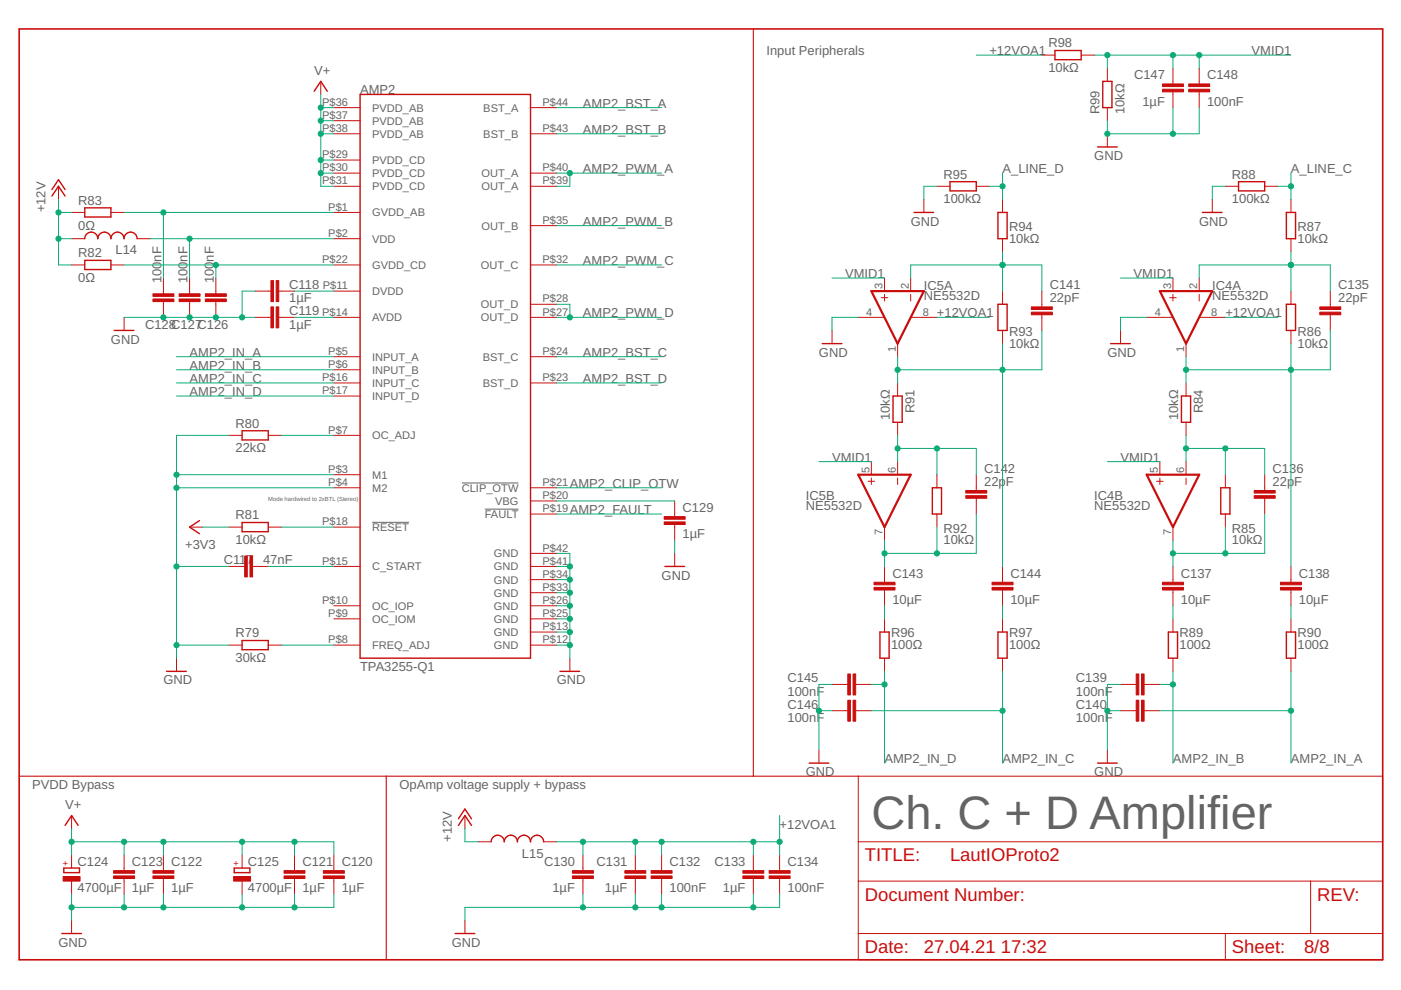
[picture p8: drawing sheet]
<svg xmlns="http://www.w3.org/2000/svg" width="297mm" height="210mm" viewBox="0 0 297 210" stroke-linecap="round" stroke-linejoin="round" font-family="sans-serif">
<path d="M78.9 110.7h7.8M97.9 102.4h12M102.8 107.9h7.1" fill="none" stroke="#646464" stroke-width=".21"/>
<path d="M159.7 6.1v158.5M4.1 164.6h177.9M81.9 164.6v38.9" fill="none" stroke="#c90d0c" stroke-width=".23"/>
<path d="M4.1 6.1h289.1v197.4h-289.1z" fill="none" stroke="#c90d0c" stroke-width=".34"/>
<g fill="none" stroke="#c90d0c" stroke-width=".21">
<path d="M68 17.3v2.7M220.9 11.7h2.8M229.2 11.7h2.8M234.8 14.5v2.8M248.7 14.5v3.3M248.7 19.5v3.3M254.3 14.5v3.3M254.3 19.5v3.3M12.4 39.5v2.8M70.8 22.8h5.5M70.8 25.6h5.5M70.8 28.4h5.5"/>
<path d="M70.8 33.9h5.5M70.8 36.7h5.5M70.8 39.5h5.5M112.5 22.8h5.5M112.5 28.4h5.5M112.5 36.7h5.5M112.5 39.5h5.5M198.6 39.5h2.8M207 39.5h2.8M234.8 22.8v2.8M234.8 28.4v2.8M259.8 39.5h2.8"/>
<path d="M268.1 39.5h2.8M15.2 45h2.8M15.2 50.6h2.8M15.2 56.2h2.8M23.5 45h2.8M23.5 56.2h2.8M29.1 50.6h2.8M34.6 58.9v3.4M40.2 58.9v3.4M45.8 58.9v3.4M70.8 45h5.5M70.8 50.6h5.5"/>
<path d="M70.8 56.2h5.5M112.5 56.2h5.5M112.5 47.8h5.5M187.5 58.9v2.8M193.1 58.9v2.8M195.9 42.3v2.7M212.6 42.3v2.7M212.6 50.6v2.8M248.7 58.9v2.8M254.3 58.9v2.8M257 42.3v2.7M273.7 42.3v2.7"/>
<path d="M273.7 50.6v2.8M26.3 67.3v2.8M34.6 63.9v3.4M40.2 63.9v3.4M45.8 63.9v3.4M54.1 61.7h3.3M54.1 67.3h3.3M59.1 61.7h3.3M59.1 67.3h3.3M70.8 61.7h5.5M70.8 67.3h5.5M70.8 75.6h5.5"/>
<path d="M70.8 78.4h5.5M112.5 67.3h5.5M112.5 75.6h5.5M112.5 64.5h5.5M176.4 70.1v2.8M182 67.3h5.5M186.8 63.1h1.4M187.5 62.4v1.4M190.3 72.9v2.7M193.1 67.3h5.5M193.1 62.4v1.4M212.6 61.7v2.8"/>
<path d="M212.6 70.1v2.8M220.9 61.7v3.4M220.9 66.7v3.4M237.6 70.1v2.8M243.1 67.3h5.6M248 63.1h1.4M248.7 62.4v1.4M251.5 72.9v2.7M254.3 67.3h5.5M254.3 62.4v1.4M273.7 61.7v2.8M273.7 70.1v2.8"/>
<path d="M282 61.7v3.4M282 66.7v3.4M48.5 92.3h2.8M56.9 92.3h2.8M70.8 81.2h5.5M70.8 84h5.5M70.8 92.3h5.5M112.5 81.2h5.5M184.7 97.9v2.7M190.3 81.2v2.8M190.3 89.5v2.8M190.3 97.9v2.7"/>
<path d="M245.9 97.9v2.7M251.5 81.2v2.8M251.5 89.5v2.8M251.5 97.9v2.7M40.2 111.8h2.8M48.5 111.8h2.8M56.9 111.8h2.8M70.8 100.6h5.5M70.8 103.4h5.5M70.8 111.8h5.5M112.5 103.4h5.5M112.5 117.3h5.5"/>
<path d="M112.5 109h5.5M112.5 106.2h5.5M143 106.2v3.3M143 111.2v3.4M143 117.3v2.8M184.1 102h1.3M184.7 101.3v1.4M187.5 111.8v2.8M190.3 101.3v1.4M198.6 100.6v2.8M198.6 109v2.8M207 100.6v3.4"/>
<path d="M207 105.6v3.4M245.2 102h1.4M245.9 101.3v1.4M248.7 111.8v2.8M251.5 101.3v1.4M259.8 100.6v2.8M259.8 109v2.8M268.1 100.6v3.4M268.1 105.6v3.4M37.4 139.6v2.7M48.5 120.1h3.4M48.5 136.8h2.8"/>
<path d="M53.6 120.1h3.3M56.9 136.8h2.8M70.8 120.1h5.5M70.8 128.4h5.5M70.8 131.2h5.5M70.8 136.8h5.5M112.5 120.1h5.5M112.5 128.4h5.5M112.5 131.2h5.5M112.5 136.8h5.5M112.5 134h5.5M112.5 125.7h5.5"/>
<path d="M112.5 122.9h5.5M120.8 139.6v2.7M187.5 120.1v3.3M187.5 125.1v3.3M187.5 131.2v2.8M187.5 139.6v2.7M212.6 120.1v3.3M212.6 125.1v3.3M212.6 131.2v2.8M212.6 139.6v2.7M248.7 120.1v3.3M248.7 125.1v3.3"/>
<path d="M248.7 131.2v2.8M248.7 139.6v2.7M273.7 120.1v3.3M273.7 125.1v3.3M273.7 131.2v2.8M273.7 139.6v2.7M173.6 159v2.8M176.4 145.1h3.3M176.4 150.7h3.3M181.4 145.1h3.3M181.4 150.7h3.3M234.8 159v2.8"/>
<path d="M237.6 145.1h3.3M237.6 150.7h3.3M242.6 145.1h3.3M242.6 150.7h3.3M15.2 172.9v2.8M98.6 172.9v2.8M101.4 178.5h2.7M115.3 178.5h2.7M182 164.6h111.2v38.9h-111.2zM182 178.5h111.2M15.2 181.3v2.7M15.2 186.8v2.8"/>
<path d="M15.2 195.2v2.7M26.3 181.3v3.3M26.3 186.3v3.3M34.6 181.3v3.3M34.6 186.3v3.3M51.3 181.3v2.7M51.3 186.8v2.8M62.4 181.3v3.3M62.4 186.3v3.3M70.8 181.3v3.3M70.8 186.3v3.3M98.6 195.2v2.7"/>
<path d="M123.6 181.3v3.3M123.6 186.3v3.3M134.7 181.3v3.3M134.7 186.3v3.3M140.3 181.3v3.3M140.3 186.3v3.3M159.7 181.3v3.3M159.7 186.3v3.3M165.3 181.3v3.3M165.3 186.3v3.3M182 186.8h111.2M182 197.9h111.2"/>
<path d="M259.8 197.9v5.6M277.9 186.8v11.1"/>
</g>
<g fill="none" stroke="#c90d0c" stroke-width=".3">
<path d="M66.6 19.3l1.4-2 1.4 2M223.7 10.7h5.5v2h-5.5zM233.8 17.3h2v5.5h-2zM76.3 20h36.2v119.6h-36.2zM201.4 38.5h5.6v2h-5.6zM232.7 31.2h4.2M262.6 38.5h5.5v2h-5.5zM11 41.6l1.4-2.1 1.4 2.1M11 40.2l1.4-2.1 1.4 2.1M18 50.6a1.39 1.39 0 0 1 1.4-1.4 1.39 1.39 0 0 1 1.3 1.4 1.39 1.39 0 0 1 1.4-1.4 1.39 1.39 0 0 1 1.4 1.4 1.4 1.4 0 0 1 1.4-1.4 1.4 1.4 0 0 1 1.4 1.4 1.39 1.39 0 0 1 1.4-1.4 1.39 1.39 0 0 1 1.4 1.4M18 55.2h5.5v1.9h-5.5zM18 44.1h5.5v1.9h-5.5z"/>
<path d="M193.8 45h4.2M211.6 45h1.9v5.6h-1.9zM254.9 45h4.2M272.7 45h2v5.6h-2zM24.2 70.1h4.2M174.3 72.9h4.2M211.6 64.5h1.9v5.6h-1.9zM235.5 72.9h4.1M272.7 64.5h2v5.6h-2zM51.3 91.3h5.6v2h-5.6zM189.3 84h2v5.5h-2zM250.5 84h1.9v5.5h-1.9z"/>
<path d="M42.3 110.4l-2.1 1.4 2.1 1.4M51.3 110.8h5.6v1.9h-5.6zM197.7 103.4h1.9v5.6h-1.9zM258.8 103.4h2v5.6h-2zM51.3 135.8h5.6v2h-5.6zM141 120.1h4.1M186.6 134h1.9v5.6h-1.9zM211.6 134h1.9v5.6h-1.9zM247.7 134h2v5.6h-2zM272.7 134h2v5.6h-2zM35.3 142.3h4.2M118.7 142.3h4.2"/>
<path d="M13.8 175l1.4-2.1 1.4 2.1M97.2 175l1.4-2.1 1.4 2.1M97.2 173.6l1.4-2.1 1.4 2.1M104.1 178.5a1.39 1.39 0 0 1 1.4-1.4 1.39 1.39 0 0 1 1.4 1.4 1.4 1.4 0 0 1 1.4-1.4 1.4 1.4 0 0 1 1.4 1.4 1.39 1.39 0 0 1 1.4-1.4 1.39 1.39 0 0 1 1.4 1.4 1.39 1.39 0 0 1 1.4-1.4 1.39 1.39 0 0 1 1.4 1.4M171.6 161.8h4.1M232.7 161.8h4.2M13.1 197.9h4.2M13.5 184h3.3v1h-3.3zM49.7 184h3.3v1h-3.3zM96.5 197.9h4.2"/>
</g>
<g fill="#c90d0c" stroke="#c90d0c" stroke-width=".21">
<path d="M53 117.9h.6v4.4h-.6z"/>
<path d="M51.9 117.9h.5v4.4h-.5z"/>
<path d="M57.4 59.5h.6v4.4h-.6z"/>
<path d="M58.5 59.5h.6v4.4h-.6z"/>
<path d="M57.4 65.1h.6v4.4h-.6z"/>
<path d="M58.5 65.1h.6v4.4h-.6z"/>
<path d="M68.6 185.7h4.4v.6h-4.4z"/>
<path d="M68.6 184.6h4.4v.5h-4.4z"/>
<path d="M60.2 185.7h4.5v.6h-4.5z"/>
<path d="M60.2 184.6h4.5v.5h-4.5z"/>
<path d="M32.4 185.7h4.5v.6h-4.5z"/>
<path d="M32.4 184.6h4.5v.5h-4.5z"/>
<path d="M24.1 185.7h4.4v.6h-4.4z"/>
<path d="M24.1 184.6h4.4v.5h-4.4z"/>
<path d="M13.4 185.8h3.6v1h-3.6z"/>
<path d="M49.5 185.8h3.6v1h-3.6z"/>
<path d="M43.5 63.4h4.5v.5h-4.5z"/>
<path d="M43.5 62.3h4.5v.5h-4.5z"/>
<path d="M38 63.4h4.4v.5h-4.4z"/>
<path d="M38 62.3h4.4v.5h-4.4z"/>
<path d="M32.4 63.4h4.5v.5h-4.5z"/>
<path d="M32.4 62.3h4.5v.5h-4.5z"/>
<path d="M140.8 110.7h4.5v.5h-4.5z"/>
<path d="M140.8 109.5h4.5v.6h-4.5z"/>
<path d="M121.4 185.7h4.4v.6h-4.4z"/>
<path d="M121.4 184.6h4.4v.5h-4.4z"/>
<path d="M132.5 185.7h4.4v.6h-4.4z"/>
<path d="M132.5 184.6h4.4v.5h-4.4z"/>
<path d="M138 185.7h4.5v.6h-4.5z"/>
<path d="M138 184.6h4.5v.5h-4.5z"/>
<path d="M157.5 185.7h4.4v.6h-4.4z"/>
<path d="M157.5 184.6h4.4v.5h-4.4z"/>
<path d="M163.1 185.7h4.4v.6h-4.4z"/>
<path d="M163.1 184.6h4.4v.5h-4.4z"/>
<path d="M279.8 66.2h4.5v.5h-4.5z"/>
<path d="M279.8 65.1h4.5v.5h-4.5z"/>
<path d="M265.9 105.1h4.5v.5h-4.5z"/>
<path d="M265.9 104h4.5v.5h-4.5z"/>
<path d="M246.5 124.5h4.4v.6h-4.4z"/>
<path d="M246.5 123.4h4.4v.6h-4.4z"/>
<path d="M271.5 124.5h4.4v.6h-4.4z"/>
<path d="M271.5 123.4h4.4v.6h-4.4z"/>
<path d="M242 142.9h.6v4.4h-.6z"/>
<path d="M240.9 142.9h.5v4.4h-.5z"/>
<path d="M242 148.5h.6v4.4h-.6z"/>
<path d="M240.9 148.5h.5v4.4h-.5z"/>
<path d="M218.7 66.2h4.4v.5h-4.4z"/>
<path d="M218.7 65.1h4.4v.5h-4.4z"/>
<path d="M204.8 105.1h4.4v.5h-4.4z"/>
<path d="M204.8 104h4.4v.5h-4.4z"/>
<path d="M185.3 124.5h4.5v.6h-4.5z"/>
<path d="M185.3 123.4h4.5v.6h-4.5z"/>
<path d="M210.3 124.5h4.5v.6h-4.5z"/>
<path d="M210.3 123.4h4.5v.6h-4.5z"/>
<path d="M180.9 142.9h.5v4.4h-.5z"/>
<path d="M179.7 142.9h.6v4.4h-.6z"/>
<path d="M180.9 148.5h.5v4.4h-.5z"/>
<path d="M179.7 148.5h.6v4.4h-.6z"/>
<path d="M246.5 18.9h4.4v.6h-4.4z"/>
<path d="M246.5 17.8h4.4v.6h-4.4z"/>
<path d="M252 18.9h4.5v.6h-4.5z"/>
<path d="M252 17.8h4.5v.6h-4.5z"/>
</g>
<path d="M184.7 61.7h11.2l-5.6 11.2zM245.9 61.7h11.1l-5.5 11.2zM182 100.6h11.1l-5.6 11.2zM243.1 100.6h11.2l-5.6 11.2z" fill="none" stroke="#c90d0c" stroke-width=".47"/>
<g fill="none" stroke="#0dab76" stroke-width=".21">
<path d="M207 11.7h13.9M232 11.7h41.7M234.8 11.7v2.8M248.7 11.7v2.8M254.3 11.7v2.8M68 20v19.5h2.8M68 28.4h2.8M68 36.7h2.8M68 33.9h2.8M68 25.6h2.8M68 22.8h2.8M118 28.4h22.3"/>
<path d="M118 36.7h22.3M118 22.8h22.3M120.8 36.7v2.8h-2.8M198.6 39.5h-2.7v2.8M209.8 39.5h2.8M212.6 36.7v5.6M248.7 22.8v5.6M254.3 22.8v5.6h-19.5v-2.8M259.8 39.5h-2.8v2.8M270.9 39.5h2.8M273.7 36.7v5.6M12.4 45h2.8"/>
<path d="M12.4 50.6h2.8M12.4 42.3v13.9h2.8M26.3 45h44.5M26.3 56.2h44.5M31.9 50.6h38.9M34.6 45v13.9M40.2 50.6v8.3M45.8 56.2v2.7M118 56.2h22.3M118 47.8h22.3M176.4 58.9h11.1M193.1 58.9v-2.7h27.8v5.5"/>
<path d="M212.6 53.4v8.3M237.6 58.9h11.1M254.3 58.9v-2.7h27.7v5.5M273.7 53.4v8.3M26.3 67.3h27.8M37.4 78.4h33.4M37.4 75.6h33.4M54.1 61.7h-2.8v5.6M62.4 67.3h8.4M62.4 61.7h8.4M118 64.5h2.8v2.8M118 67.3h22.3"/>
<path d="M118 75.6h22.3M182 67.3h-5.6v2.8M190.3 75.6v5.6M198.6 67.3h11.2M212.6 72.9v47.2M220.9 70.1v8.3h-30.6M243.1 67.3h-5.5v2.8M251.5 75.6v5.6M259.8 67.3h11.1M273.7 72.9v47.2M282 70.1v8.3h-30.5M37.4 81.2h33.4"/>
<path d="M37.4 84h33.4M48.5 92.3h-11.1v47.3M59.7 92.3h11.1M118 81.2h22.3M173.6 97.9h11.1M190.3 95.1h16.7v5.5M190.3 92.3v5.6M198.6 95.1v5.5M234.8 97.9h11.1M251.5 92.3v5.6M251.5 95.1h16.6v5.5M259.8 95.1v5.5"/>
<path d="M37.4 103.4h33.4M37.4 100.6h33.4M43 111.8h5.5M59.7 111.8h11.1M118 117.3h2.8v22.3M118 103.4h22.3M118 106.2h25M118 109h22.3M143 114.6v2.7M187.5 114.6v5.5M198.6 111.8v5.5M207 109v8.3h-19.5"/>
<path d="M248.7 114.6v5.5M259.8 111.8v5.5M268.1 109v8.3h-19.4M37.4 120.1h11.1M37.4 136.8h11.1M56.9 120.1h13.9M59.7 136.8h11.1M118 120.1h2.8M118 122.9h2.8M118 125.7h2.8M118 128.4h2.8M118 131.2h2.8"/>
<path d="M118 134h2.8M118 136.8h2.8M187.5 128.4v2.8M212.6 128.4v2.8M248.7 128.4v2.8M273.7 128.4v2.8M173.6 150.7h2.8M176.4 145.1h-2.8v13.9M184.7 145.1h2.8M184.7 150.7h27.9M187.5 142.3v19.5M212.6 142.3v19.5"/>
<path d="M234.8 150.7h2.8M237.6 145.1h-2.8v13.9M245.9 145.1h2.8M245.9 150.7h27.8M248.7 142.3v19.5M273.7 142.3v19.5M15.2 178.5h55.6v2.8M15.2 175.7v5.6M26.3 178.5v2.8M34.6 178.5v2.8M51.3 178.5v2.8M62.4 178.5v2.8"/>
<path d="M98.6 175.7v2.8h2.8M118 178.5h47.3M123.6 178.5v2.8M134.7 178.5v2.8M140.3 178.5v2.8M159.7 178.5v2.8M165.3 172.9v8.4M15.2 189.6v5.6M26.3 189.6v2.8M34.6 189.6v2.8M51.3 189.6v2.8M62.4 189.6v2.8"/>
<path d="M70.8 189.6v2.8h-55.6M123.6 189.6v2.8M134.7 189.6v2.8M140.3 189.6v2.8M159.7 189.6v2.8M165.3 189.6v2.8h-66.7v2.8"/>
</g>
<g fill="#0dab76" stroke="#0dab76" stroke-width=".21">
<circle cx="120.8" cy="120.1" r=".55"/>
<circle cx="120.8" cy="122.9" r=".55"/>
<circle cx="120.8" cy="125.7" r=".55"/>
<circle cx="120.8" cy="128.4" r=".55"/>
<circle cx="120.8" cy="131.2" r=".55"/>
<circle cx="120.8" cy="134" r=".55"/>
<circle cx="120.8" cy="136.8" r=".55"/>
<circle cx="37.4" cy="136.8" r=".55"/>
<circle cx="37.4" cy="120.1" r=".55"/>
<circle cx="37.4" cy="103.4" r=".55"/>
<circle cx="37.4" cy="100.6" r=".55"/>
<circle cx="62.4" cy="192.4" r=".55"/>
<circle cx="34.6" cy="192.4" r=".55"/>
<circle cx="26.3" cy="192.4" r=".55"/>
<circle cx="51.3" cy="192.4" r=".55"/>
<circle cx="15.2" cy="192.4" r=".55"/>
<circle cx="40.2" cy="67.3" r=".55"/>
<circle cx="51.3" cy="67.3" r=".55"/>
<circle cx="45.8" cy="67.3" r=".55"/>
<circle cx="34.6" cy="67.3" r=".55"/>
<circle cx="159.7" cy="192.4" r=".55"/>
<circle cx="140.3" cy="192.4" r=".55"/>
<circle cx="134.7" cy="192.4" r=".55"/>
<circle cx="123.6" cy="192.4" r=".55"/>
<circle cx="234.8" cy="150.7" r=".55"/>
<circle cx="173.6" cy="150.7" r=".55"/>
<circle cx="234.8" cy="28.4" r=".55"/>
<circle cx="248.7" cy="28.4" r=".55"/>
<circle cx="68" cy="36.7" r=".55"/>
<circle cx="68" cy="33.9" r=".55"/>
<circle cx="68" cy="28.4" r=".55"/>
<circle cx="68" cy="25.6" r=".55"/>
<circle cx="68" cy="22.8" r=".55"/>
<circle cx="26.3" cy="178.5" r=".55"/>
<circle cx="34.6" cy="178.5" r=".55"/>
<circle cx="51.3" cy="178.5" r=".55"/>
<circle cx="62.4" cy="178.5" r=".55"/>
<circle cx="15.2" cy="178.5" r=".55"/>
<circle cx="34.6" cy="45" r=".55"/>
<circle cx="40.2" cy="50.6" r=".55"/>
<circle cx="45.8" cy="56.2" r=".55"/>
<circle cx="12.4" cy="50.6" r=".55"/>
<circle cx="12.4" cy="45" r=".55"/>
<circle cx="273.7" cy="56.2" r=".55"/>
<circle cx="251.5" cy="78.4" r=".55"/>
<circle cx="273.7" cy="78.4" r=".55"/>
<circle cx="251.5" cy="95.1" r=".55"/>
<circle cx="259.8" cy="95.1" r=".55"/>
<circle cx="259.8" cy="117.3" r=".55"/>
<circle cx="248.7" cy="117.3" r=".55"/>
<circle cx="212.6" cy="56.2" r=".55"/>
<circle cx="190.3" cy="78.4" r=".55"/>
<circle cx="212.6" cy="78.4" r=".55"/>
<circle cx="190.3" cy="95.1" r=".55"/>
<circle cx="198.6" cy="95.1" r=".55"/>
<circle cx="198.6" cy="117.3" r=".55"/>
<circle cx="187.5" cy="117.3" r=".55"/>
<circle cx="212.6" cy="39.5" r=".55"/>
<circle cx="273.7" cy="39.5" r=".55"/>
<circle cx="234.8" cy="11.7" r=".55"/>
<circle cx="248.7" cy="11.7" r=".55"/>
<circle cx="254.3" cy="11.7" r=".55"/>
<circle cx="123.6" cy="178.5" r=".55"/>
<circle cx="134.7" cy="178.5" r=".55"/>
<circle cx="140.3" cy="178.5" r=".55"/>
<circle cx="159.7" cy="178.5" r=".55"/>
<circle cx="165.3" cy="178.5" r=".55"/>
<circle cx="120.8" cy="36.7" r=".55"/>
<circle cx="120.8" cy="67.3" r=".55"/>
<circle cx="273.7" cy="150.7" r=".55"/>
<circle cx="248.7" cy="145.1" r=".55"/>
<circle cx="212.6" cy="150.7" r=".55"/>
<circle cx="187.5" cy="145.1" r=".55"/>
</g>
<text font-size="10" fill="#646464" x="184.8" y="175.7">Ch. C + D Amplifier</text>
<g font-size="3.9" fill="#c90d0c">
<text x="183.4" y="182.6">TITLE:</text>
<text x="201.4" y="182.6">LautIOProto2</text>
<text x="183.4" y="191">Document Number:</text>
<text x="279.3" y="191">REV:</text>
<text x="183.4" y="202.1">Date:</text>
<text x="195.9" y="202.1">27.04.21</text>
<text x="212.2" y="202.1">17:32</text>
<text x="261.2" y="202.1">Sheet:</text>
<text x="276.5" y="202.1">8/8</text>
</g>
<g font-size="2.8" fill="#646464">
<text x="162.5" y="11.7">Input Peripherals</text>
<text x="209.8" y="11.7">+12VOA1</text>
<text x="222.3" y="10.1">R98</text>
<text x="265.4" y="11.7">VMID1</text>
<text x="66.6" y="15.9">V+</text>
<text x="222.3" y="15.3">10kΩ</text>
<text x="240.4" y="16.8">C147</text>
<text x="255.9" y="16.8">C148</text>
<text x="76.3" y="20">AMP2</text>
<text x="123.6" y="22.8">AMP2_BST_A</text>
<text x="242.2" y="22.4">1µF</text>
<text x="255.9" y="22.4">100nF</text>
<text x="123.6" y="28.4">AMP2_BST_B</text>
<text x="233.1" y="24.2" transform="rotate(-90 233.1 24.2)">R99</text>
<text x="238.4" y="24.2" transform="rotate(-90 238.4 24.2)">10kΩ</text>
<text x="232" y="33.9">GND</text>
<text x="123.6" y="36.7">AMP2_PWM_A</text>
<text x="200" y="37.9">R95</text>
<text x="212.5" y="36.7">A_LINE_D</text>
<text x="261.2" y="37.9">R88</text>
<text x="273.7" y="36.7">A_LINE_C</text>
<text x="9.6" y="45.1" transform="rotate(-90 9.6 45.1)">+12V</text>
<text x="16.6" y="43.4">R83</text>
<text x="123.6" y="47.8">AMP2_PWM_B</text>
<text x="193.1" y="47.8">GND</text>
<text x="200" y="43.1">100kΩ</text>
<text x="254.2" y="47.8">GND</text>
<text x="261.2" y="43.1">100kΩ</text>
<text x="16.6" y="48.7">0Ω</text>
<text x="24.5" y="53.9">L14</text>
<text x="213.9" y="51.4">10kΩ</text>
<text x="213.9" y="49">R94</text>
<text x="275.1" y="51.4">10kΩ</text>
<text x="275.1" y="49">R87</text>
<text x="16.6" y="59.8">0Ω</text>
<text x="16.6" y="54.5">R82</text>
<text x="34.2" y="55.5" transform="rotate(-90 34.2 55.5)">nF</text>
<text x="39.8" y="55.5" transform="rotate(-90 39.8 55.5)">nF</text>
<text x="45.3" y="55.5" transform="rotate(-90 45.3 55.5)">nF</text>
<text x="123.6" y="56.2">AMP2_PWM_C</text>
<text x="179.2" y="58.9">VMID1</text>
<text x="240.3" y="58.9">VMID1</text>
<text x="34.2" y="60.1" transform="rotate(-90 34.2 60.1)">100</text>
<text x="39.8" y="60.1" transform="rotate(-90 39.8 60.1)">100</text>
<text x="45.3" y="60.1" transform="rotate(-90 45.3 60.1)">100</text>
<text x="61.3" y="64.1">1µF</text>
<text x="61.3" y="61.3">C118</text>
<text x="195.9" y="63.7">NE5532D</text>
<text x="195.9" y="61.6">IC5A</text>
<text x="222.6" y="64.1">22pF</text>
<text x="222.6" y="61.3">C141</text>
<text x="257" y="63.7">NE5532D</text>
<text x="257" y="61.6">IC4A</text>
<text x="283.7" y="64.1">22pF</text>
<text x="283.7" y="61.3">C135</text>
<text x="30.8" y="69.7">C128C127C126</text>
<text x="61.3" y="69.7">1µF</text>
<text x="61.3" y="66.9">C119</text>
<text x="123.6" y="67.3">AMP2_PWM_D</text>
<text x="198.6" y="67.3">+12VOA1</text>
<text x="213.9" y="71.2">R93</text>
<text x="259.8" y="67.3">+12VOA1</text>
<text x="275.1" y="71.2">R86</text>
<text x="23.5" y="72.8">GND</text>
<text x="40.2" y="75.6">AMP2_IN_A</text>
<text x="123.6" y="75.6">AMP2_BST_C</text>
<text x="173.6" y="75.6">GND</text>
<text x="213.9" y="73.7">10kΩ</text>
<text x="234.8" y="75.6">GND</text>
<text x="275.1" y="73.7">10kΩ</text>
<text x="40.2" y="78.4">AMP2_IN_B</text>
<text x="40.2" y="81.2">AMP2_IN_C</text>
<text x="40.2" y="84">AMP2_IN_D</text>
<text x="123.6" y="81.2">AMP2_BST_D</text>
<text x="188.6" y="89.1" transform="rotate(-90 188.6 89.1)">10kΩ</text>
<text x="193.9" y="87.6" transform="rotate(-90 193.9 87.6)">R91</text>
<text x="249.8" y="89.1" transform="rotate(-90 249.8 89.1)">10kΩ</text>
<text x="255.1" y="87.6" transform="rotate(-90 255.1 87.6)">R84</text>
<text x="49.9" y="95.9">22kΩ</text>
<text x="49.9" y="90.7">R80</text>
<text x="176.4" y="97.9">VMID1</text>
<text x="208.7" y="100.2">C142</text>
<text x="237.6" y="97.9">VMID1</text>
<text x="269.8" y="100.2">C136</text>
<text x="120.8" y="103.4">AMP2_CLIP_OTW</text>
<text x="170.9" y="106.1">IC5B</text>
<text x="208.7" y="103">22p</text>
<text x="213.2" y="103">F</text>
<text x="232" y="106.1">IC4B</text>
<text x="269.8" y="103">22p</text>
<text x="274.4" y="103">F</text>
<text x="49.9" y="110.1">R81</text>
<text x="120.8" y="109">AMP2_FAULT</text>
<text x="144.7" y="108.6">C129</text>
<text x="170.9" y="108.2">NE5532D</text>
<text x="200" y="112.9">R92</text>
<text x="232" y="108.2">NE5532D</text>
<text x="261.2" y="112.9">R85</text>
<text x="39.3" y="116.5">+3V3</text>
<text x="47.4" y="119.7">C11</text>
<text x="49.9" y="115.4">10kΩ</text>
<text x="52.3" y="119.7">7</text>
<text x="55.8" y="119.7">47nF</text>
<text x="144.7" y="114.1">1µF</text>
<text x="200" y="115.4">10kΩ</text>
<text x="261.2" y="115.4">10kΩ</text>
<text x="140.3" y="122.9">GND</text>
<text x="189.2" y="122.5">C143</text>
<text x="214.2" y="122.5">C144</text>
<text x="250.4" y="122.5">C137</text>
<text x="275.4" y="122.5">C138</text>
<text x="189.2" y="128">10µF</text>
<text x="214.2" y="128">10µF</text>
<text x="250.4" y="128">10µF</text>
<text x="275.4" y="128">10µF</text>
<text x="49.9" y="135.1">R79</text>
<text x="188.9" y="137.6">100Ω</text>
<text x="188.9" y="135.1">R96</text>
<text x="213.9" y="137.6">100Ω</text>
<text x="213.9" y="135.1">R97</text>
<text x="250.1" y="137.6">100Ω</text>
<text x="250.1" y="135.1">R89</text>
<text x="275.1" y="137.6">100Ω</text>
<text x="275.1" y="135.1">R90</text>
<text x="49.9" y="140.4">30kΩ</text>
<text x="76.3" y="142.3">TPA3255-Q1</text>
<text x="34.6" y="145.1">GND</text>
<text x="118" y="145.1">GND</text>
<text x="167" y="147.5">100nF</text>
<text x="167" y="144.7">C145</text>
<text x="228.1" y="147.5">100nF</text>
<text x="228.1" y="144.7">C139</text>
<text x="167" y="153">100nF</text>
<text x="167" y="150.3">C146</text>
<text x="228.1" y="153">100nF</text>
<text x="228.1" y="150.3">C140</text>
<text x="187.5" y="161.8">AMP2_IN_D</text>
<text x="212.5" y="161.8">AMP2_IN_C</text>
<text x="248.7" y="161.8">AMP2_IN_B</text>
<text x="273.7" y="161.8">AMP2_IN_A</text>
<text x="6.8" y="167.4">PVDD Bypass</text>
<text x="84.7" y="167.4">OpAmp voltage supply + bypass</text>
<text x="170.9" y="164.6">GND</text>
<text x="232" y="164.6">GND</text>
<text x="13.8" y="171.5">V+</text>
<text x="95.8" y="178.5" transform="rotate(-90 95.8 178.5)">+12V</text>
<text x="165.3" y="175.7">+12VOA1</text>
<text x="16.4" y="183.5">C124</text>
<text x="28" y="183.6">C123</text>
<text x="36.3" y="183.6">C122</text>
<text x="52.6" y="183.5">C125</text>
<text x="64.1" y="183.6">C121</text>
<text x="72.4" y="183.6">C120</text>
<text x="110.7" y="181.8">L15</text>
<text x="115.3" y="183.6">C130</text>
<text x="126.5" y="183.6">C131</text>
<text x="141.9" y="183.6">C132</text>
<text x="151.5" y="183.6">C133</text>
<text x="167" y="183.6">C134</text>
<text x="16.4" y="189.1">4700µF</text>
<text x="28" y="189.2">1µF</text>
<text x="36.3" y="189.2">1µF</text>
<text x="52.6" y="189.1">4700µF</text>
<text x="64.1" y="189.2">1µF</text>
<text x="72.4" y="189.2">1µF</text>
<text x="117.1" y="189.2">1µF</text>
<text x="128.2" y="189.2">1µF</text>
<text x="141.9" y="189.2">100nF</text>
<text x="153.3" y="189.2">1µF</text>
<text x="167" y="189.2">100nF</text>
<text x="12.4" y="200.7">GND</text>
<text x="95.8" y="200.7">GND</text>
</g>
<g font-size="2.3" fill="#646464">
<text x="68.3" y="22.4">P$36</text>
<text x="78.9" y="23.6">PVDD_AB</text>
<text x="102.5" y="23.7">BST_A</text>
<text x="115" y="22.4">P$44</text>
<text x="68.3" y="25.2">P$37</text>
<text x="68.3" y="28">P$38</text>
<text x="78.9" y="26.4">PVDD_AB</text>
<text x="78.9" y="29.2">PVDD_AB</text>
<text x="102.5" y="29.2">BST_B</text>
<text x="115" y="28">P$43</text>
<text x="68.3" y="33.5">P$29</text>
<text x="78.9" y="34.8">PVDD_CD</text>
<text x="68.3" y="36.3">P$30</text>
<text x="68.3" y="39.1">P$31</text>
<text x="78.9" y="37.5">PVDD_CD</text>
<text x="78.9" y="40.3">PVDD_CD</text>
<text x="102.1" y="40.3">OUT_A</text>
<text x="102.1" y="37.5">OUT_A</text>
<text x="115" y="39.1">P$39</text>
<text x="115" y="36.3">P$40</text>
<text x="69.6" y="44.7">P$1</text>
<text x="78.9" y="45.9">GVDD_AB</text>
<text x="115" y="47.4">P$35</text>
<text x="69.6" y="50.2">P$2</text>
<text x="78.9" y="51.4">VDD</text>
<text x="102.1" y="48.7">OUT_B</text>
<text x="68.3" y="55.8">P$22</text>
<text x="78.9" y="57">GVDD_CD</text>
<text x="102" y="57">OUT_C</text>
<text x="115" y="55.8">P$32</text>
<text x="68.5" y="61.3">P$11</text>
<text x="78.9" y="62.6">DVDD</text>
<text x="102" y="65.3">OUT_D</text>
<text x="115" y="64.1">P$28</text>
<text x="187.1" y="61.3" transform="rotate(-90 187.1 61.3)">3</text>
<text x="192.7" y="61.3" transform="rotate(-90 192.7 61.3)">2</text>
<text x="248.3" y="61.3" transform="rotate(-90 248.3 61.3)">3</text>
<text x="253.9" y="61.3" transform="rotate(-90 253.9 61.3)">2</text>
<text x="68.3" y="66.9">P$14</text>
<text x="78.9" y="68.1">AVDD</text>
<text x="102" y="68.1">OUT_D</text>
<text x="115" y="66.9">P$27</text>
<text x="183.7" y="66.9">4</text>
<text x="195.6" y="66.9">8</text>
<text x="244.8" y="66.9">4</text>
<text x="256.8" y="66.9">8</text>
<text x="69.6" y="75.2">P$5</text>
<text x="78.9" y="76.5">INPUT_A</text>
<text x="102.3" y="76.5">BST_C</text>
<text x="115" y="75.2">P$24</text>
<text x="189.9" y="74.5" transform="rotate(-90 189.9 74.5)">1</text>
<text x="251.1" y="74.5" transform="rotate(-90 251.1 74.5)">1</text>
<text x="68.3" y="80.8">P$16</text>
<text x="68.3" y="83.6">P$17</text>
<text x="69.6" y="78">P$6</text>
<text x="78.9" y="79.2">INPUT_B</text>
<text x="78.9" y="82">INPUT_C</text>
<text x="102.3" y="82">BST_D</text>
<text x="115" y="80.8">P$23</text>
<text x="78.9" y="84.8">INPUT_D</text>
<text x="69.6" y="91.9">P$7</text>
<text x="78.9" y="93.1">OC_ADJ</text>
<text x="69.6" y="100.3">P$3</text>
<text x="78.9" y="101.5">M1</text>
<text x="184.4" y="100.3" transform="rotate(-90 184.4 100.3)">5</text>
<text x="189.9" y="100.3" transform="rotate(-90 189.9 100.3)">6</text>
<text x="245.5" y="100.3" transform="rotate(-90 245.5 100.3)">5</text>
<text x="251.1" y="100.3" transform="rotate(-90 251.1 100.3)">6</text>
<text x="69.6" y="103">P$4</text>
<text x="78.9" y="104.3">M2</text>
<text x="97.9" y="104.3">CLIP_OTW</text>
<text x="105" y="107">VBG</text>
<text x="115" y="105.8">P$20</text>
<text x="115" y="103">P$21</text>
<text x="68.3" y="111.4">P$18</text>
<text x="78.9" y="112.6">RESET</text>
<text x="102.8" y="109.8">FAULT</text>
<text x="115" y="108.6">P$19</text>
<text x="187.1" y="113.5" transform="rotate(-90 187.1 113.5)">7</text>
<text x="248.3" y="113.5" transform="rotate(-90 248.3 113.5)">7</text>
<text x="68.3" y="119.7">P$15</text>
<text x="104.7" y="118.2">GND</text>
<text x="115" y="119.7">P$41</text>
<text x="115" y="116.9">P$42</text>
<text x="78.9" y="120.9">C_START</text>
<text x="104.7" y="123.7">GND</text>
<text x="104.7" y="120.9">GND</text>
<text x="115" y="125.3">P$33</text>
<text x="115" y="122.5">P$34</text>
<text x="68.3" y="128.1">P$10</text>
<text x="69.6" y="130.8">P$9</text>
<text x="78.9" y="129.3">OC_IOP</text>
<text x="104.7" y="129.3">GND</text>
<text x="104.7" y="126.5">GND</text>
<text x="115" y="130.8">P$25</text>
<text x="115" y="128.1">P$26</text>
<text x="69.6" y="136.4">P$8</text>
<text x="78.9" y="132.1">OC_IOM</text>
<text x="78.9" y="137.6">FREQ_ADJ</text>
<text x="104.7" y="137.6">GND</text>
<text x="104.7" y="134.8">GND</text>
<text x="104.7" y="132.1">GND</text>
<text x="115" y="136.4">P$12</text>
<text x="115" y="133.6">P$13</text>
</g>
<g font-size="1.9" fill="#c90d0c">
<text x="14.5" y="183.6" transform="rotate(-90 14.5 183.6)">+</text>
<text x="50.7" y="183.6" transform="rotate(-90 50.7 183.6)">+</text>
</g>
<text font-size="1.2" fill="#646464" x="56.9" y="106.2">Mode hardwired to 2xBTL (Stereo)</text>
</svg>
